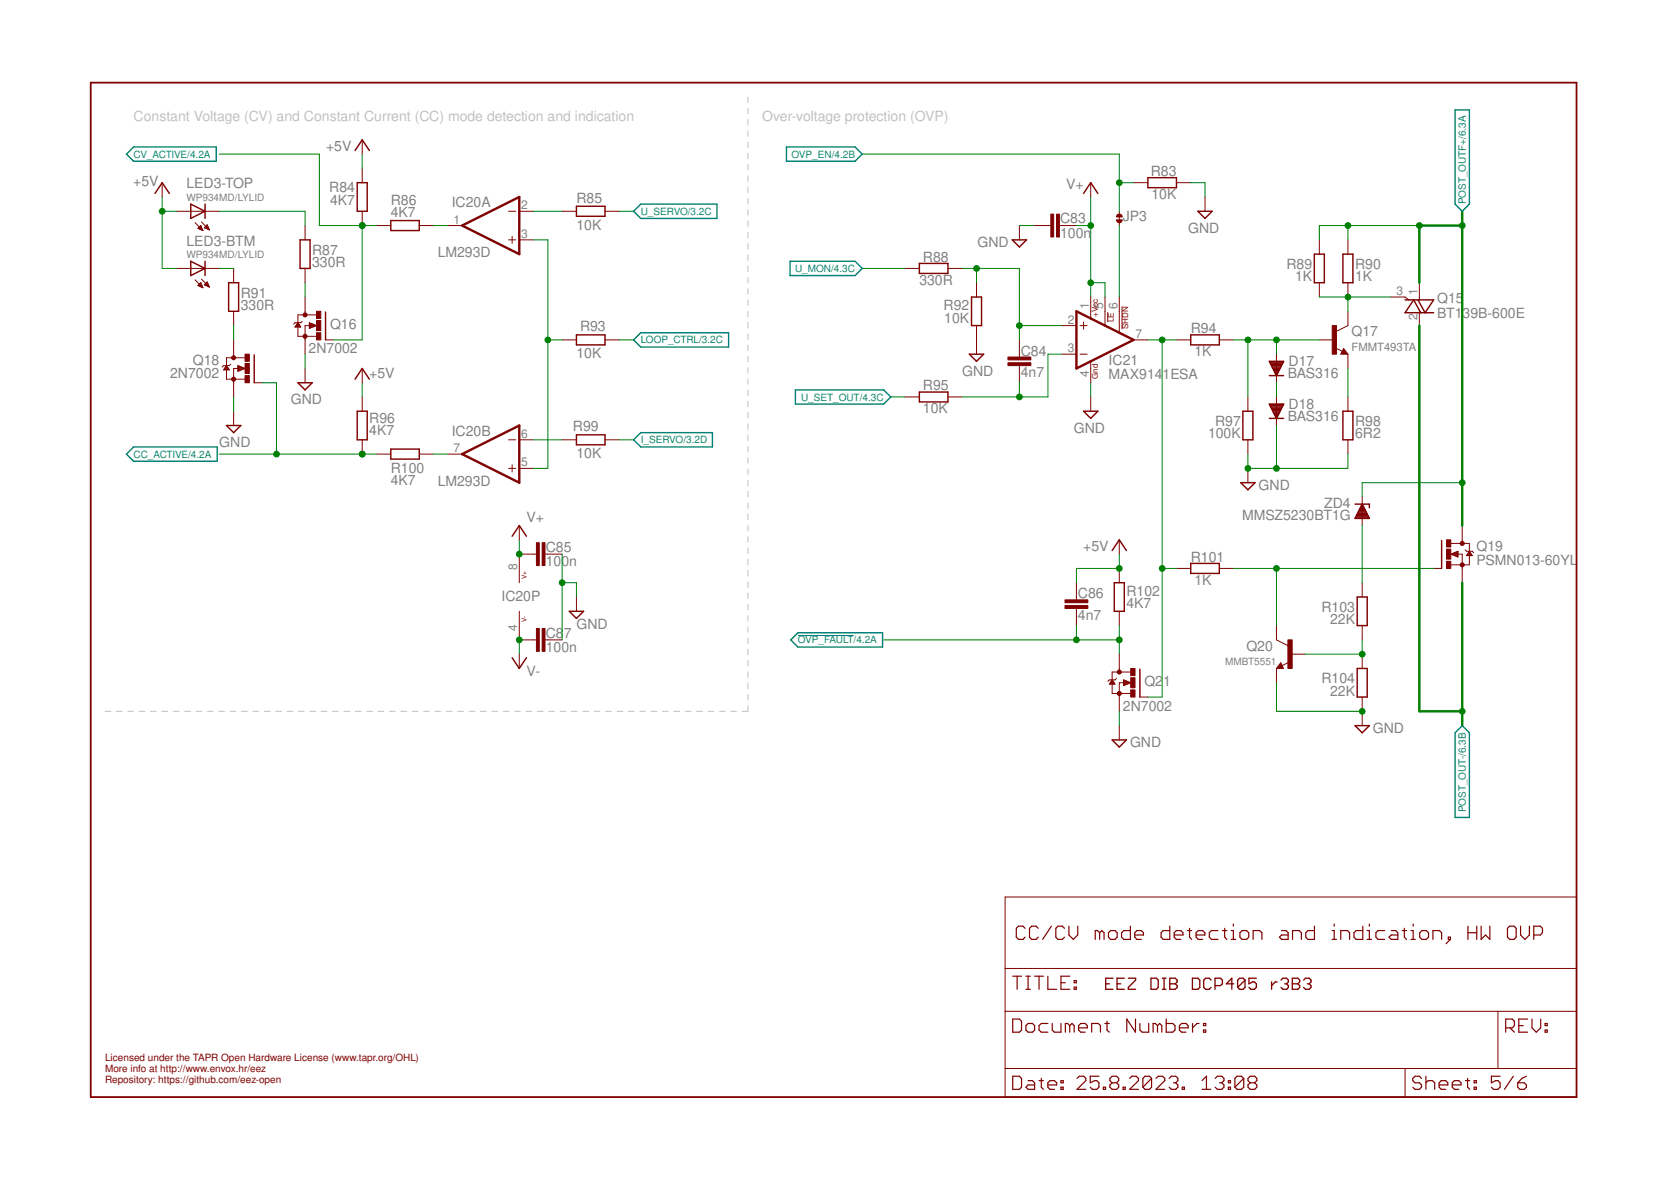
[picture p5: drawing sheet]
<svg xmlns="http://www.w3.org/2000/svg" width="297mm" height="210mm" viewBox="0 0 297 210" stroke-linecap="round" stroke-linejoin="round" font-family="sans-serif">
<g fill="none" stroke="#c0c0c0" stroke-width=".18">
<path d="M132.9 17.2v1M132.9 19.2v1M132.9 21.2v1M132.9 23.2v1.1M132.9 25.3v.9M132.9 27.2v1.1M132.9 29.3v.9M132.9 31.3v1M132.9 33.3v1M132.9 35.3v1M132.9 37.3v1M132.9 39.3v1"/>
<path d="M132.9 41.3v1M132.9 43.3v1M132.9 45.3v1M132.9 47.3v1M132.9 49.3v1M132.9 51.3v1M132.9 53.3v1M132.9 55.3v1M132.9 57.3v1M132.9 59.3v1M132.9 61.3v1M132.9 63.3v1"/>
<path d="M132.9 65.3v1M132.9 67.3v1M132.9 69.3v1M132.9 71.3v1M132.9 73.3v1M132.9 75.3v1M132.9 77.3v1M132.9 79.3v1M132.9 81.3v1M132.9 83.4v.9M132.9 85.3v1.1M132.9 87.4v.9"/>
<path d="M132.9 89.4v1M132.9 91.4v1M132.9 93.4v1M132.9 95.4v1M132.9 97.4v1M132.9 99.4v1M132.9 101.4v1M132.9 103.4v1M132.9 105.4v1M132.9 107.4v1M132.9 109.4v1M132.9 111.4v1"/>
<path d="M132.9 113.4v1M132.9 115.4v1M132.9 117.4v1M132.9 119.4v1M18.7 126.4h1M20.7 126.4h1M22.7 126.4h1M24.7 126.4h1.1M26.8 126.4h1M28.8 126.4h1M30.8 126.4h1M32.8 126.4h1"/>
<path d="M34.8 126.4h1.1M36.9 126.4h1M38.9 126.4h1M40.9 126.4h1M42.9 126.4h1.1M45 126.4h1M47 126.4h1M49 126.4h1M51 126.4h1M53 126.4h1.1M55.1 126.4h1M57.1 126.4h1"/>
<path d="M59.1 126.4h1M61.1 126.4h1.1M63.2 126.4h1M65.2 126.4h1M67.2 126.4h1M69.2 126.4h1.1M71.2 126.4h1.1M73.3 126.4h1M75.3 126.4h1M77.3 126.4h1M79.3 126.4h1.1M81.4 126.4h1"/>
<path d="M83.4 126.4h1M85.4 126.4h1M87.4 126.4h1.1M89.5 126.4h1M91.5 126.4h1M93.5 126.4h1M95.5 126.4h1M97.5 126.4h1.1M99.6 126.4h1M101.6 126.4h1M103.6 126.4h1M105.6 126.4h1.1"/>
<path d="M107.7 126.4h1M109.7 126.4h1M111.7 126.4h1M113.7 126.4h1M115.7 126.4h1.1M117.8 126.4h1M119.8 126.4h1M121.8 126.4h1M123.8 126.4h1.1M125.9 126.4h1M127.9 126.4h1M129.9 126.4h1"/>
<path d="M132.9 121.4v1M132.9 123.4v1M132.9 125.4v1h-1"/>
</g>
<g fill="none" stroke="#800000" stroke-width=".21">
<path d="M180 173.5h1.6M180.8 173.5v2.3M182.2 165l-.4-.4h-.7l-.4 .4v1.6l.4 .4h.7l.4-.4M182.4 173.5h.8M182.4 175.8h.8M182.8 173.5v2.3M183.9 173.5h1.6M184.6 165l-.4-.4h-.8l-.4 .4v1.6l.4 .4h.8l.4-.4M184.7 173.5v2.3M186.3 173.5v2.3h1.5M186.9 164.6l-1.6 2.4M188.6 174.7h.8"/>
<path d="M189.2 165l-.4-.4h-.7l-.4 .4v1.6l.4 .4h.7l.4-.4M190 164.6v1.6l.8 .8 .8-.8v-1.6M190.2 173.5h-1.6v2.3h1.6M190.9 175.5h.4v.3h-.4zM190.9 174.3h.4v.4h-.4zM195.5 165.8l-.4-.4h-.4v1.6M195.5 165.8v1.2M195.5 165.8l.4-.4 .4 .4v1.2M197 165.8l.4-.4h.8l.4 .4v.8l-.4 .4h-.8l-.4-.4zM200.9 164.6v2.4h-1.1l-.4-.4v-.8l.4-.4h1.1M201.7 166.2h1.6v-.4l-.4-.4h-.8l-.4 .4v.8l.4 .4h.8M207.9 164.6v2.4h-1.1l-.4-.4v-.8l.4-.4h1.1"/>
<path d="M208.7 166.2h1.6v-.4l-.4-.4h-.8l-.4 .4v.8l.4 .4h.8M211.1 165.4h.7M211.5 165v1.6l.3 .4M212.6 166.2h1.6v-.4l-.4-.4h-.8l-.4 .4v.8l.4 .4h.8M216.5 165.4h-1.2l-.3 .4v.8l.3 .4h1.2M217.3 165.4h.8M217.7 165v1.6l.4 .4M218.9 167h.7M218.9 165.4h.3v1.6M219.2 164.2v.4M220.4 165.8l.4-.4h.8l.4 .4v.8l-.4 .4h-.8l-.4-.4zM222.8 167v-1.6h1.1l.4 .4v1.2"/>
<path d="M227.8 165.4h.8l.4 .4v1.2h-1.2l-.4-.4 .4-.4h1.2M229.8 167v-1.6h1.1l.4 .4v1.2M233.7 164.6v2.4h-1.2l-.4-.4v-.8l.4-.4h1.2M236.8 167h.8M236.8 165.4h.4v1.6M237.2 164.2v.4M238.3 167v-1.6h1.2l.4 .4v1.2M242.3 164.6v2.4h-1.2l-.4-.4v-.8l.4-.4h1.2M243 167h.8M243 165.4h.4v1.6M243.4 164.2v.4M246.1 165.4h-1.1l-.4 .4v.8l.4 .4h1.1"/>
<path d="M247.3 165.4h.8l.4 .4v1.2h-1.2l-.4-.4 .4-.4h1.2M249.3 165.4h.7M249.6 165v1.6l.4 .4M250.8 167h.8M250.8 165.4h.4v1.6M251.2 164.2v.4M252.4 165.8l.4-.4h.7l.4 .4v.8l-.4 .4h-.7l-.4-.4zM254.7 167v-1.6h1.2l.4 .4v1.2M257.5 166.6h.3v.4h-.3zM257.8 167l-.8 .7M260.9 164.6v2.4M260.9 165.8h1.6"/>
<path d="M262.5 164.6v2.4M263.3 164.6v2.4l.8-.8 .7 .8v-2.4M268.4 164.6h.7l.4 .4v1.6l-.4 .4h-.7l-.4-.4v-1.6zM270.3 164.6v1.6l.8 .8 .8-.8v-1.6M272.6 166.2h1.2l.4-.4v-.8l-.4-.4h-1.2v2.4M180 181.1h1.2l.4 .4v1.6l-.4 .4h-1.2zM180 191.3h1.2l.4 .4v1.5l-.4 .4h-1.2zM182.4 182.3l.4-.4h.7l.4 .4v.8l-.4 .4h-.7l-.4-.4zM182.8 192.1h.7l.4 .3v1.2h-1.1l-.4-.4 .4-.4h1.1M184.7 192.1h.8M185.1 191.7v1.5l.4 .4M186.3 192.8h1.5v-.4l-.4-.3h-.8l-.3 .3v.8l.3 .4h.8"/>
<path d="M186.3 181.9h-1.2l-.4 .4v.8l.4 .4h1.2M187 181.9v1.2l.4 .4h1.2v-1.6M188.6 193.2h.4v.4h-.4zM188.6 192.1h.4v.3h-.4zM190.2 182.3l-.4-.4h-.4v1.6M190.2 182.3l.4-.4 .3 .4v1.2M190.2 182.3v1.2M191.5 191.7l.4-.4h.7l.4 .4v.4l-1.5 1.5h1.5M191.7 182.7h1.6v-.4l-.4-.4h-.8l-.4 .4v.8l.4 .4h.8M194.1 183.5v-1.6h1.1l.4 .4v1.2M195.3 191.3h-1.5v1.1l.8-.3h.4l.3 .3v.8l-.3 .4h-.8l-.4-.4M196.1 193.2h.4v.4h-.4z"/>
<path d="M196.4 181.9h.8M196.8 181.5v1.6l.4 .4M197.7 192.4l-.4 .4v.4l.4 .4h.8l.4-.4v-.4l-.4-.4M197.7 192.4l-.4-.3v-.4l.4-.4h.8l.4 .4v.4l-.4 .3M197.7 192.4h.8M199.6 193.2h.4v.4h-.4zM200.8 191.7l.4-.4h.8l.4 .4v.4l-1.6 1.5h1.6M201.8 181.1v2.4l-1.5-2.4v2.4M202.6 181.9v1.2l.4 .4h1.2v-1.6M204.7 191.7v1.5l-.4 .4h-.8l-.3-.4M204.7 191.7l-.4-.4h-.8l-.3 .4v1.5M204.7 191.7l-1.5 1.5"/>
<path d="M205.5 191.7l.4-.4h.8l.4 .4v.4l-1.6 1.5h1.6M205.8 182.3l-.4-.4h-.4v1.6M205.8 182.3v1.2M205.8 182.3l.3-.4 .4 .4v1.2M207.3 181.1v2.4h1.2l.4-.4v-.8l-.4-.4h-1.2M207.8 191.7l.4-.4h.8l.4 .4v.4l-.4 .3M208.6 192.4h.4M209 192.4l.4 .4v.4l-.4 .4h-.8l-.4-.4M209.7 182.7h1.5v-.4l-.4-.4h-.8l-.3 .4v.8l.3 .4h.8M210.2 193.2h.3v.4h-.3zM212 181.9v1.6M213.1 181.9h-.3l-.8 .8"/>
<path d="M213.7 193.6h1.5M213.7 192.1l.8-.8v2.3M213.9 183.1h.4v.4h-.4zM213.9 181.9h.4v.4h-.4zM216 191.7l.4-.4h.8l.4 .4v.4l-.4 .3M216.8 192.4h.4M217.2 192.4l.4 .4v.4l-.4 .4h-.8l-.4-.4M218.4 193.2h.3v.4h-.3zM218.4 192.1h.3v.3h-.3zM221.1 191.7v1.5l-.4 .4h-.8l-.4-.4M221.1 191.7l-.4-.4h-.8l-.4 .4v1.5M221.1 191.7l-1.6 1.5"/>
<path d="M222.2 192.4l-.4 .4v.4l.4 .4h.8l.4-.4v-.4l-.4-.4M222.2 192.4l-.4-.3v-.4l.4-.4h.8l.4 .4v.4l-.4 .3M222.2 192.4h.8M252.7 191.7l-.4-.4h-.8l-.4 .4v.4l.4 .3h.8l.4 .4v.4l-.4 .4h-.8l-.4-.4M253.5 192.4l.4-.3h.7l.4 .3v1.2M253.5 191.3v2.3M255.8 192.8h1.6v-.4l-.4-.3h-.8l-.4 .3v.8l.4 .4h.8M258.1 192.8h1.6v-.4l-.4-.3h-.7l-.5 .3v.8l.5 .4h.7M260.5 192.1h.8M260.9 191.7v1.5l.4 .4M262 193.2h.4v.4h-.4zM262 192.1h.4v.3h-.4z"/>
<path d="M266.7 191.3h-1.6v1.1l.8-.3h.4l.4 .3v.8l-.4 .4h-.8l-.4-.4M267.7 182.7h1.1l.4-.4v-.8l-.4-.4h-1.1v2.4M268.4 182.7l.8 .8M269 191.3l-1.6 2.3M269.8 192.4h1.2l.3 .4v.4l-.3 .4h-.8l-.4-.4zM270 182.3h.8M271.3 191.3l-.7 .4-.8 .7M271.5 181.1h-1.5v2.4h1.5M272.3 181.1v1.6l.8 .8 .8-.8v-1.6M274.7 183.1h.3v.4h-.3zM274.7 181.9h.3v.4h-.3z"/>
</g>
<path d="M16.1 14.7h264.1v180.3h-264.1z" fill="none" stroke="#800000" stroke-width=".32"/>
<g fill="none" stroke="#800000" stroke-width=".18">
<path d="M28.8 32.5v2.5M31.4 37.5h7.6M34.7 39.6l1.4 1.4M35.8 39.5l1.4 1.4M64.4 24.8v2.6M64.4 29.9v2.6M64.4 37.5v2.6M90.4 37.5h1.3M92.3 37.5h2.5M99.9 37.5h2.6M107.5 37.5h2.6M193.9 32.5v2.5"/>
<path d="M199 37.5v2.6M201.5 32.5h2.5M209.1 32.5h2.6M214.2 35v2.5M31.4 47.7h7.6M34.7 49.7l1.4 1.4M35.2 40.6l.9 .4M35.2 40.6l.5-.5 .4 .9M35.2 50.8l.9 .3M35.2 40.6h.7M35.2 50.7h.7M35.3 40.5h.6"/>
<path d="M35.3 50.6h.5M35.4 40.4h.4M35.4 50.9h.5M35.4 50.5h.4M35.5 40.7h.5M35.5 40.2h.3M35.6 50.4h.1M35.6 40.1h.1M35.7 50.2h.1M35.7 50.2l-.5 .6M35.7 50.2l.4 .9M35.7 51h.3"/>
<path d="M35.8 40.9h.2M35.8 49.6l1.4 1.4M36 51.1h.1M36 41h.1M36.3 40.5l.5-.5 .4 .9zM36.3 50.6h.7M36.3 50.6l.9 .4M36.3 40.5h.7M36.4 40.4h.6M36.4 50.5h.6M36.6 40.2h.4M36.6 50.7h.5"/>
<path d="M36.6 50.4h.3M36.6 40.6h.5M36.7 40.1h.2M36.7 50.2h.2M36.8 40h.1M36.8 50.1h.1M36.8 50.1l-.5 .5M36.8 50.1l.4 .9M36.9 50.9h.2M36.9 40.7h.2M37.1 51h.1M37.2 40.9h.1"/>
<path d="M41.5 47.7v2.5M41.5 55.3v2.6M52.5 58.1h.9M52.5 58h.9M52.6 57.8h.7M52.7 57.7h.5M52.8 57.6h.3M52.9 57.5h.1M53 57.4l.5 .7h-1zM53.7 57.1l-.2 .3h-1l-.3 .2M54.2 40.1v2.5M54.2 47.7v2.5"/>
<path d="M54.2 52.8v3.2M55 57.4l1.3 .5-1.3 .5zM55 58.3h.1M55 58.2h.4M55 58.1h.7M55 58h1M55 57.7h.9M55 57.6h.6M55 57.5h.3M55 57.4h.1M56.2 57.8l-2 .1v5M56.2 56h-3.2v3.8h3.3"/>
<path d="M66.9 40.1h2.6M74.5 40.1h2.6M79.6 40.1h2.5M90.4 42.6h1.3M91 42v1.3M92.3 42.6h2.5M160.9 47.7h2.5M168.5 47.7h2.5M173.6 50.2v2.6M173.6 57.9v5M181.2 40.1v2.5M183.7 40.1h3.1"/>
<path d="M188.3 40.1h3M188.8 57.9h2.5M192 57.9h1.3M192.6 57.2v1.3M193.9 52.8v3.8M196.4 52.8v5.1M196.9 55.5v1.7M199 52.8v6.3M199.5 54.5v4M234.5 42.6v2.6M234.5 50.2v2.6M239.6 55.3v2.6l-2 1"/>
<path d="M239.6 42.6v2.6M239.6 50.2v2.6M247.2 52.8h2.6l.6 .5M252.3 50.2v3.1M252.3 55.3v2.6M39.8 65.7h.9M39.9 65.6h.8M39.9 65.4h.7M40 65.3h.5M40.1 65.2h.3M40.2 65.1h.1M40.3 65l.5 .7h-1z"/>
<path d="M41 64.7l-.2 .3h-1l-.3 .2M41.5 60.4v3.2M41.5 73.1v2.5M42.3 65l1.3 .5-1.3 .5zM42.3 65.9h.1M42.3 65.8h.4M42.3 65.7h.7M42.3 65.6h1M42.3 65.4h1.2M42.3 65.3h.9M42.3 65.2h.6M42.3 65.1h.3"/>
<path d="M42.4 65.5h-.9v5M43.5 63.6h-3.2v3.8h3.3M45.2 68h1.4M54.2 65.5v2.5M57.9 60.4h1.4M64.4 65.5v2.5M64.4 70.5v2.6M64.4 78.2v2.5M90.4 78.2h1.3M92.3 78.2h2.5M99.9 60.4h2.6M99.9 78.2h2.6"/>
<path d="M107.5 60.4h2.6M107.5 78.2h2.6M160.9 70.5h2.5M168.5 70.5h2.5M181.2 60.4v3.1M181.2 65v3M188.8 62.9h2.5M192 62.9h1.3M193.9 64.2v3.8M193.9 70.5v2.6M201.5 60.4h2.5M209.1 60.4h2.6"/>
<path d="M216.7 60.4h2.6M221.8 70.5v2.6M221.8 78.2v2.5M226.9 62.9v5.1M226.9 70.5v5.1M234.5 60.4h2.6M237.4 61.8l1.2 .6M238.8 61.9l.8 1h-1.3zM239.6 62.9v2.6M239.6 70.5v2.6M239.6 78.2v2.5M66.9 80.7h2.6"/>
<path d="M74.5 80.7h2.6M79.6 80.7h2.5M90.4 83.2h1.3M91 82.6v1.3M92.3 93.4v2.5M92.3 83.2h2.5M95.4 98.5h-3.1v5.1M96.9 98.5h3M199 95.9v2.6M221.8 83.2v2.6M242.1 88.3v5.1M257.9 98.5h2v5.1"/>
<path d="M257.9 98.5l1.3-.5v1zM257.9 96.6h3.3v3.8h-3.3M258.2 98.4h1M258.2 98.6h1M258.5 98.3h.7M258.5 98.7h.7M258.8 98.1h.4M258.8 98.8h.4M259.1 98h.1M259.1 99h.1M259.9 93.4v3.2M260.4 97.7l.3 .3h1l.3 .2"/>
<path d="M260.8 98.6h.8M260.9 98.5h.6M260.9 98.4h.6M261 98.3h.4M261.1 98.1h.2M261.2 98h.1M261.2 98l.5 .7h-1zM92.3 108.6v5.1h3.1M92.3 116.3v2.5M96.9 113.7h3M102.5 106.1v2.5M191.3 103.6v3"/>
<path d="M191.3 108.1v3.1M199 101v2.6M199 108.6v2.6M199 116.3v3.1M201 119.4h-3.3v3.9h3.3M209.1 101h2.6M216.7 101h2.6M226.9 111.2v2.5l2 1M226.9 118.8v2.5M227.7 117.8l.5 1h-1.3zM229.2 117.7l-1.3 .6M229.4 116.3h2.6"/>
<path d="M242.1 103.6v2.5M242.1 111.2v2.5M242.1 116.3v2.5M254.8 101h1.5M197.3 121.5h.9M197.3 121.4h.8M197.4 121.3h.6M197.5 121.2h.4M197.6 121.1h.2M197.6 120.9h.2M197.7 120.8l.5 .8h-1zM198.5 120.6l-.3 .2h-1l-.3 .3"/>
<path d="M199 129v2.5M199.7 120.8l1.3 .5-1.3 .6zM199.7 121.8h.2M199.7 121.6h.5M199.7 121.5h.8M199.7 121.4h1.1M199.7 121.3h1.2M199.7 121.2h.9M199.7 121.1h.6M199.7 120.9h.3M199.9 121.3h-.9v5.1M202.6 123.9h1.4"/>
<path d="M242.1 123.9v5.1M178.7 159.4h101.5v35.6h-101.5zM178.7 179.7h101.5M178.7 172.1h101.5M266.3 179.7v10.2M178.7 189.9h101.5M249.8 189.9v5.1"/>
</g>
<g fill="none" stroke="#800000" stroke-width=".23">
<path d="M196.6 174.9h.6M197.8 173.9h-1.2v1.9h1.2M198.6 174.9h.6M199.9 173.9h-1.3v1.9h1.3M200.6 173.9h1.3v.3l-1.3 1.3v.3h1.3M204.6 173.9h1l.3 .3v1.3l-.3 .3h-1zM206.6 173.9h.7M206.6 175.8h.7M206.9 173.9v1.9M207.9 173.9h1l.4 .3v.3l-.4 .4 .4 .3v.3l-.4 .3h-1zM207.9 174.9h1M212 173.9h.9l.4 .3v1.3l-.4 .3h-.9z"/>
<path d="M215.3 174.2l-.4-.3h-.6l-.3 .3v1.3l.3 .3h.6l.4-.3M216 175.2h1l.3-.3v-.7l-.3-.3h-1v1.9M219.3 174.9h-1.3l1-1v1.9M221.3 174.2l-.3-.3h-.7l-.3 .3v1.3M221.3 174.2v1.3l-.3 .3h-.7l-.3-.3M221.3 174.2l-1.3 1.3M223.3 173.9h-1.3v1l.7-.4h.3l.3 .4v.6l-.3 .3h-.6l-.4-.3M226 174.5v1.3M227 174.5h-.3l-.7 .7M227.7 174.2l.3-.3h.7l.3 .3v.3l-.3 .4M228.4 174.9h.3M228.7 174.9l.3 .3v.3l-.3 .3h-.7l-.3-.3"/>
<path d="M229.7 173.9h1l.3 .3v.3l-.3 .4 .3 .3v.3l-.3 .3h-1zM229.7 174.9h1M231.7 174.2l.4-.3h.6l.3 .3v.3l-.3 .4M232.4 174.9h.3M232.7 174.9l.3 .3v.3l-.3 .3h-.6l-.4-.3"/>
</g>
<g fill="none" stroke="#800000" stroke-width=".25">
<path d="M27.6 34.4l1.2-1.9 1.3 1.9M33.9 36.3l2.5 1.2-2.5 1.3zM36.4 36.3v2.5M63.1 26.8l1.3-2 1.3 2M63.5 32.5h1.8v5h-1.8zM69.5 39.2h5v1.8h-5zM102.5 36.7h5v1.7h-5zM192.6 34.4l1.3-1.9 1.3 1.9M204 31.6h5.1v1.8h-5.1zM212.9 37.5h2.6l-1.3 1.3zM33.9 46.4l2.5 1.3-2.5 1.3zM36.4 46.4v2.6"/>
<path d="M40.6 50.2h1.8v5.1h-1.8zM53.3 42.6h1.8v5.1h-1.8zM57.9 55.5v4.9M102.5 59.5h5v1.8h-5zM163.4 46.8h5.1v1.8h-5.1zM172.7 52.8h1.8v5.1h-1.8zM179.9 42.6h2.6l-1.3 1.3zM211.7 59.5h5v1.8h-5zM233.6 45.2h1.8v5h-1.8zM238.7 45.2h1.8v5h-1.8zM249.8 53.3h5l-1.5 2.3-1.2-2.3M252.6 55.6l-1.3-2.3-1.5 2.3h5"/>
<path d="M40.3 75.6h2.5l-1.3 1.3zM45.2 63.1v4.9M53 68h2.5l-1.3 1.3zM63.1 67.4l1.3-1.9 1.3 1.9M63.5 73.1h1.8v5.1h-1.8zM69.5 79.8h5v1.8h-5zM102.5 77.3h5v1.8h-5zM163.4 69.7h5.1v1.7h-5.1zM172.3 62.9h2.6l-1.3 1.3zM192.6 73.1h2.6l-1.3 1.3zM220.9 73.1h1.8v5.1h-1.8zM225.6 66.8h2.6"/>
<path d="M225.6 64.2h2.6l-1.3 2.6zM225.6 74.4h2.6M225.6 71.8h2.6l-1.3 2.6zM225.7 71.9h2.5M225.7 64.3h2.4M225.8 72.1h2.2M225.8 64.6h2.2M225.9 72.3h2M225.9 64.8h2M226 72.6h1.8M226 65h1.8M226.1 72.8h1.6"/>
<path d="M226.1 65.2h1.6M226.2 73h1.4M226.3 65.4h1.3M226.3 73.2h1.2M226.4 65.7h1.1M226.4 73.4h1M226.5 65.9h.8M226.6 73.7h.7M226.6 66.1h.6M226.7 73.9h.4M226.7 66.3h.4M226.8 74.1h.2"/>
<path d="M226.8 66.6h.2M238.7 73.1h1.8v5.1h-1.8zM238.8 62.4l.2 .3h-.4l.2-.5 .6 .6h-.8M91 95.3l1.3-1.9 1.3 1.9M197.7 97.9l1.3-2 1.2 2M220.6 85.8h2.5l-1.3 1.3zM240.9 89.6h2.5v.6M241 91.9h2.3M241.1 91.7h2.1M241.2 91.4h1.9M241.3 91.2h1.7M241.4 91h1.4"/>
<path d="M241.6 90.8h1.1M241.7 90.6h.9M241.8 90.3h.7M241.9 90.1h.5M242 89.9h.3M242.1 89.7h.1M242.1 89.6l1.3 2.5h-2.5zM256.3 96.1v4.9M91 116.9l1.3 1.9 1.3-1.9M101.2 108.6h2.5l-1.2 1.3zM198.1 103.6h1.8v5h-1.8zM202.6 118.9v5"/>
<path d="M211.7 100.1h5v1.8h-5zM227.7 118.3l-.2 .3h.4l-.2-.6-.5 .7h.7M241.3 106.1h1.7v5.1h-1.7zM241.3 118.8h1.7v5.1h-1.7zM197.7 131.5h2.5l-1.2 1.3zM240.9 129h2.5l-1.3 1.2z"/>
</g>
<g fill="#800000" stroke="#800000" stroke-width=".18">
<path d="M95.4 96.5h.5v4h-.5z"/>
<path d="M96.4 96.5h.5v4h-.5z"/>
<path d="M95.4 111.7h.5v4.1h-.5z"/>
<path d="M96.4 111.7h.5v4.1h-.5z"/>
<path d="M236.8 57.9h.8v5h-.8z"/>
<path d="M187.8 38.1h.5v4h-.5z"/>
<path d="M186.8 38.1h.5v4h-.5z"/>
<path d="M179.2 64.5h4v.5h-4z"/>
<path d="M179.2 63.5h4v.5h-4z"/>
<path d="M257.1 99.8h.8v1.2h-.8z"/>
<path d="M257.1 95.9h.8v1.3h-.8z"/>
<path d="M257.1 97.6h.8v1.8h-.8z"/>
<path d="M228.9 113.7h.8v5.1h-.8z"/>
<path d="M189.3 107.6h4.1v.5h-4.1z"/>
<path d="M189.3 106.6h4.1v.5h-4.1z"/>
<path d="M56.3 59.1h.7v1.3h-.7z"/>
<path d="M56.3 55.3h.7v1.3h-.7z"/>
<path d="M56.3 57h.7v1.8h-.7z"/>
<path d="M43.6 66.8h.7v1.2h-.7z"/>
<path d="M43.6 62.9h.7v1.3h-.7z"/>
<path d="M43.6 64.6h.7v1.8h-.7z"/>
<path d="M201 122.6h.8v1.3h-.8z"/>
<path d="M201 118.8h.8v1.3h-.8z"/>
<path d="M201 120.5h.8v1.7h-.8z"/>
</g>
<path d="M82.1 40.1l10.2-5.1v10.2zM191.3 55.3l10.2 5.1-10.2 5.1zM82.1 80.7l10.2-5.1v10.2z" fill="none" stroke="#800000" stroke-width=".42"/>
<g fill="#800000" stroke="#800000" stroke-width=".18">
<path d="M198.5 39.1h.5v.5l-.4-.2z" fill-rule="evenodd"/>
<path d="M199 39.1h.5l-.2 .3-.3 .2z" fill-rule="evenodd"/>
<path d="M198.6 38.2l.4-.1a.47 .47 0 0 1 .5 .5h-1z" fill-rule="evenodd"/>
<circle cx="259.9" cy="96.6" r=".36"/>
<circle cx="259.9" cy="100.4" r=".36"/>
<circle cx="54.2" cy="56" r=".36"/>
<circle cx="54.2" cy="59.8" r=".36"/>
<circle cx="41.5" cy="63.6" r=".36"/>
<circle cx="41.5" cy="67.4" r=".36"/>
<circle cx="199" cy="119.4" r=".36"/>
<circle cx="199" cy="123.3" r=".36"/>
</g>
<g fill="none" stroke="#008000" stroke-width=".18">
<path d="M28.8 37.5h2.6M28.8 35v12.7h2.6M39 27.4h17.8v12.7h10.1M39 37.5h15.2v2.6M64.4 27.4v2.5M94.8 37.5h5.1M110.1 37.5h2.5M153.3 27.4h45.7v10.1M193.9 35v17.8M199 32.5h2.5M211.7 32.5h2.5v2.5M39 47.7h2.5"/>
<path d="M41.5 57.9v2.5M54.2 50.2v2.6M64.4 40.1v20.3h-5.1M77.1 40.1h2.5M94.8 42.6h2.6v40.6h-2.6M153.3 47.7h7.6M171 47.7h10.2v12.7M173.6 47.7v2.5M181.2 40.1h2.5M181.2 57.9h7.6M191.3 40.1h2.6M193.9 50.2h2.5v2.6"/>
<path d="M199 40.1v12.7M234.5 52.8h12.7M239.6 40.1v2.5M239.6 52.8v2.5M252.3 40.1h-17.8v2.5M41.5 70.5v2.6M46.6 68h2.5v12.7M54.2 62.9v2.6M64.4 68v2.5M94.8 78.2h5.1M97.4 60.4h2.5M110.1 78.2h2.5"/>
<path d="M110.1 60.4h2.5M158.3 70.5h2.6M181.2 68v2.5M188.8 62.9h-2.5v7.6h-15.3M193.9 68v2.5M204 60.4h5.1M206.6 60.4v63.5h-2.6M219.3 60.4h15.2M221.8 60.4v10.1M226.9 60.4v2.5M226.9 68v2.5M226.9 75.6v7.6"/>
<path d="M239.6 65.5v5M39 80.7h27.9M77.1 80.7h2.5M92.3 95.9v2.6M99.9 98.5v15.2M199 98.5v2.5h-7.7v2.6M221.8 80.7v2.5h17.8v-2.5M242.1 93.4v10.2M259.9 85.8h-17.8v2.5M92.3 113.7v2.6M99.9 103.6h2.6v2.5M157.1 113.7h41.9"/>
<path d="M191.3 111.2v2.5M199 111.2v5.1M206.6 101h2.5M219.3 101h35.5M226.9 101v10.2M242.1 113.7v2.6h-10.1M199 126.4v2.6M226.9 121.3v5.1h15.2"/>
</g>
<g fill="#008000" stroke="#008000" stroke-width=".18">
<circle cx="92.3" cy="98.5" r=".51"/>
<circle cx="193.9" cy="50.2" r=".51"/>
<circle cx="193.9" cy="40.1" r=".51"/>
<circle cx="92.3" cy="113.7" r=".51"/>
<circle cx="28.8" cy="37.5" r=".51"/>
<circle cx="199" cy="101" r=".51"/>
<circle cx="64.4" cy="40.1" r=".51"/>
<circle cx="64.4" cy="80.7" r=".51"/>
<circle cx="49.1" cy="80.7" r=".51"/>
<circle cx="97.4" cy="60.4" r=".51"/>
<circle cx="99.9" cy="103.6" r=".51"/>
<circle cx="226.9" cy="83.2" r=".51"/>
<circle cx="221.8" cy="83.2" r=".51"/>
<circle cx="242.1" cy="126.4" r=".51"/>
<circle cx="239.6" cy="52.8" r=".51"/>
<circle cx="226.9" cy="60.4" r=".51"/>
<circle cx="221.8" cy="60.4" r=".51"/>
<circle cx="181.2" cy="57.9" r=".51"/>
<circle cx="173.6" cy="47.7" r=".51"/>
<circle cx="181.2" cy="70.5" r=".51"/>
<circle cx="199" cy="32.5" r=".51"/>
<circle cx="206.6" cy="60.4" r=".51"/>
<circle cx="206.6" cy="101" r=".51"/>
<circle cx="191.3" cy="113.7" r=".51"/>
<circle cx="199" cy="113.7" r=".51"/>
<circle cx="242.1" cy="116.3" r=".51"/>
<circle cx="226.9" cy="101" r=".51"/>
<circle cx="252.3" cy="40.1" r=".51"/>
<circle cx="259.9" cy="40.1" r=".51"/>
<circle cx="259.9" cy="85.8" r=".51"/>
<circle cx="239.6" cy="40.1" r=".51"/>
<circle cx="259.9" cy="126.4" r=".51"/>
</g>
<path d="M259.9 37.5v55.9M252.3 57.9v68.5h7.6M259.9 40.1h-7.6v10.1M259.9 103.6v25.4" fill="none" stroke="#008000" stroke-width=".42"/>
<path d="M258.7 19.5h2.5v16.8l-1.3 1.2-1.2-1.2zM23.7 26.1h14.7v2.6h-14.7l-1.2-1.3zM112.6 37.5l1.3-1.2h13.5v2.5h-13.5zM139.8 26.1h12.2l1.3 1.3-1.3 1.3h-12.2zM140.4 46.4h11.6l1.3 1.3-1.3 1.3h-11.6zM23.7 79.4h14.9v2.6h-14.9l-1.2-1.3zM112.6 78.2l1.3-1.3h12.7v2.5h-12.7zM112.6 60.4l1.3-1.3h15.6v2.6h-15.6zM141.4 69.3h15.7l1.2 1.2-1.2 1.3h-15.7zM140.6 113.7l1.2-1.2h15.1v2.5h-15.1zM259.9 129l1.3 1.2v15.1h-2.5v-15.1z" fill="none" stroke="#008080" stroke-width=".25"/>
<path d="M141.8 112.9h9.9" fill="none" stroke="#008080" stroke-width=".18"/>
<g font-size="2.5" fill="#c0c0c0">
<text x="23.7" y="21.5">Constant Voltage (CV) and Constant Current (CC) mode detection and indication</text>
<text x="135.5" y="21.5">Over-voltage protection (OVP)</text>
</g>
<g font-size="2.5" fill="#808080">
<text x="58" y="26.8">+5V</text>
<text x="23.7" y="33.1">+5V</text>
<text x="33.1" y="33.5">LED3-TOP</text>
<text x="58.5" y="34.1">R84</text>
<text x="189.5" y="33.6">V+</text>
<text x="204.6" y="31.3">R83</text>
<text x="204.7" y="35.4">10K</text>
<text x="58.7" y="36.4">4K7</text>
<text x="69.5" y="38.6">4K7</text>
<text x="69.5" y="36.4">R86</text>
<text x="80.3" y="36.8">IC20A</text>
<text x="102.5" y="40.8">10K</text>
<text x="102.5" y="36">R85</text>
<text x="188.4" y="39.7">C83</text>
<text x="199.6" y="39.3">JP3</text>
<text x="211.2" y="41.4">GND</text>
<text x="33.1" y="43.6">LED3-BTM</text>
<text x="55.5" y="47.5">330R</text>
<text x="55.5" y="45.3">R87</text>
<text x="77.8" y="45.7">LM293D</text>
<text x="164.1" y="46.5">R88</text>
<text x="173.7" y="43.9">GND</text>
<text x="188.4" y="42.2">100n</text>
<text x="228.7" y="47.8">R89</text>
<text x="240.9" y="47.8">R90</text>
<text x="42.8" y="52.9">R91</text>
<text x="163.4" y="50.6">330R</text>
<text x="230.2" y="50">1K</text>
<text x="240.9" y="50">1K</text>
<text x="255.5" y="53.9">Q15</text>
<text x="42.8" y="55.1">330R</text>
<text x="58.7" y="58.5">Q16</text>
<text x="103.1" y="58.9">R93</text>
<text x="167.7" y="55.1">R92</text>
<text x="167.9" y="57.4">10K</text>
<text x="211.7" y="59.2">R94</text>
<text x="240.2" y="59.8">Q17</text>
<text x="255.5" y="56.5">BT1</text>
<text x="260" y="56.5">39B-600E</text>
<text x="34.3" y="64.8">Q18</text>
<text x="54.9" y="62.8">2N7002</text>
<text x="102.5" y="63.7">10K</text>
<text x="181.5" y="63.2">C84</text>
<text x="197.1" y="64.8">IC21</text>
<text x="212.3" y="63.3">1K</text>
<text x="229.1" y="65">D17</text>
<text x="30.2" y="67.3">2N7002</text>
<text x="51.7" y="71.8">GND</text>
<text x="65.6" y="67.3">+5V</text>
<text x="164.1" y="69.4">R95</text>
<text x="171" y="66.7">GND</text>
<text x="181.5" y="67">4n7</text>
<text x="197.1" y="67.4">MAX914</text>
<text x="206.7" y="67.4">1ESA</text>
<text x="228.9" y="67.2">BAS316</text>
<text x="65.6" y="77.3">4K7</text>
<text x="65.6" y="75.1">R96</text>
<text x="80.3" y="77.4">IC20B</text>
<text x="101.8" y="76.7">R99</text>
<text x="164.1" y="73.5">10K</text>
<text x="190.9" y="76.9">GND</text>
<text x="214.7" y="77.9">100K</text>
<text x="216" y="75.7">R97</text>
<text x="228.9" y="74.8">BAS316</text>
<text x="229.1" y="72.6">D18</text>
<text x="240.9" y="77.9">6R2</text>
<text x="240.9" y="75.7">R98</text>
<text x="39" y="79.4">GND</text>
<text x="69.5" y="84">R100</text>
<text x="102.5" y="81.5">10K</text>
<text x="69.5" y="86.2">4K7</text>
<text x="77.8" y="86.3">LM293D</text>
<text x="223.7" y="87.1">GND</text>
<text x="93.6" y="92.8">V+</text>
<text x="220.8" y="92.4">MMSZ5230BT1G</text>
<text x="235.4" y="90.2">ZD4</text>
<text x="97" y="100.7">100n</text>
<text x="97" y="98.1">C85</text>
<text x="192.6" y="97.9">+5V</text>
<text x="211.7" y="99.9">R101</text>
<text x="262.5" y="100.4">PSMN013-60YL</text>
<text x="262.5" y="97.9">Q19</text>
<text x="89.1" y="106.7">IC20P</text>
<text x="191.6" y="106.4">C86</text>
<text x="200.2" y="105.9">R102</text>
<text x="212.3" y="104">1K</text>
<text x="97" y="113.3">C8</text>
<text x="100.2" y="113.3">7</text>
<text x="102.5" y="111.8">GND</text>
<text x="191.6" y="110.2">4n7</text>
<text x="200.2" y="108.1">4K7</text>
<text x="234.9" y="108.8">R103</text>
<text x="236.4" y="110.9">22K</text>
<text x="97" y="115.9">100n</text>
<text x="221.6" y="115.6">Q20</text>
<text x="93.6" y="120.1">V-</text>
<text x="203.4" y="122">Q2</text>
<text x="206.8" y="122">1</text>
<text x="234.9" y="121.4">R104</text>
<text x="236.4" y="123.6">22K</text>
<text x="199.6" y="126.3">2N7002</text>
<text x="244.1" y="130.2">GND</text>
<text x="200.9" y="132.8">GND</text>
</g>
<g font-size="2.1" fill="#808080">
<text x="80.6" y="39.7">1</text>
<text x="92.7" y="37.2">2</text>
<text x="92.7" y="42.3">3</text>
<text x="248.2" y="52.4">3</text>
<text x="251.9" y="52.4" transform="rotate(-90 251.9 52.4)">1</text>
<text x="189.8" y="57.5">2</text>
<text x="193.5" y="55" transform="rotate(-90 193.5 55)">1</text>
<text x="196.1" y="55" transform="rotate(-90 196.1 55)">5</text>
<text x="198.6" y="55" transform="rotate(-90 198.6 55)">6</text>
<text x="251.9" y="56.9" transform="rotate(-90 251.9 56.9)">2</text>
<text x="189.8" y="62.6">3</text>
<text x="201.9" y="60">7</text>
<text x="193.5" y="67" transform="rotate(-90 193.5 67)">4</text>
<text x="92.7" y="77.8">6</text>
<text x="80.6" y="80.4">7</text>
<text x="92.7" y="82.9">5</text>
<text x="92" y="101.2" transform="rotate(-90 92 101.2)">8</text>
<text x="92" y="112.2" transform="rotate(-90 92 112.2)">4</text>
</g>
<text font-size="2" fill="#808080" x="240.2" y="62.3">FMMT493TA</text>
<g font-size="1.8" fill="#008080">
<text x="23.7" y="28">CV_ACTIVE/4.2A</text>
<text x="140.7" y="28">OVP_EN/4.2B</text>
<text x="113.9" y="38.2">U_SERVO/3.2C</text>
<text x="260.6" y="36.3" transform="rotate(-90 260.6 36.3)">POST_OUTF+/6.3A</text>
<text x="141.3" y="48.3">U_MON/4.3C</text>
<text x="113.9" y="61">LOOP_CTRL/3.2C</text>
<text x="142.4" y="71.2">U_SET_OUT/4.3C</text>
<text x="23.7" y="81.4">CC_ACTIVE/4.2A</text>
<text x="113.9" y="78.8">I_SERVO/3.2D</text>
<text x="141.8" y="114.4">OVP_FAULT/4.2A</text>
<text x="260.6" y="144.3" transform="rotate(-90 260.6 144.3)">POST_OUT-/6.3B</text>
</g>
<g font-size="1.8" fill="#808080">
<text x="33.1" y="35.6">WP934MD/LYLID</text>
<text x="33.1" y="45.8">WP934MD/LYLID</text>
<text x="217.8" y="118.2">MMBT5551</text>
</g>
<g font-size="1.8" fill="#800000">
<text x="18.7" y="188.6">Licensed under the TAPR Open Hardware License (www.tapr.org/OHL)</text>
<text x="18.7" y="190.5">More info at http://www.envox.hr/eez</text>
<text x="18.7" y="192.4">Repository: https://github.com/eez-open</text>
</g>
<g font-size="1.4" fill="#800000">
<text x="195.2" y="56.3" transform="rotate(-90 195.2 56.3)">+Vcc</text>
<text x="198" y="57.2" transform="rotate(-90 198 57.2)">LE</text>
<text x="200.6" y="58.5" transform="rotate(-90 200.6 58.5)">SHDN</text>
<text x="195.2" y="67.4" transform="rotate(-90 195.2 67.4)">Gnd</text>
</g>
<g font-size="1.1" fill="#800000">
<text x="93.6" y="102.9" transform="rotate(-90 93.6 102.9)">V+</text>
<text x="93.6" y="110.6" transform="rotate(-90 93.6 110.6)">V-</text>
</g>
</svg>
